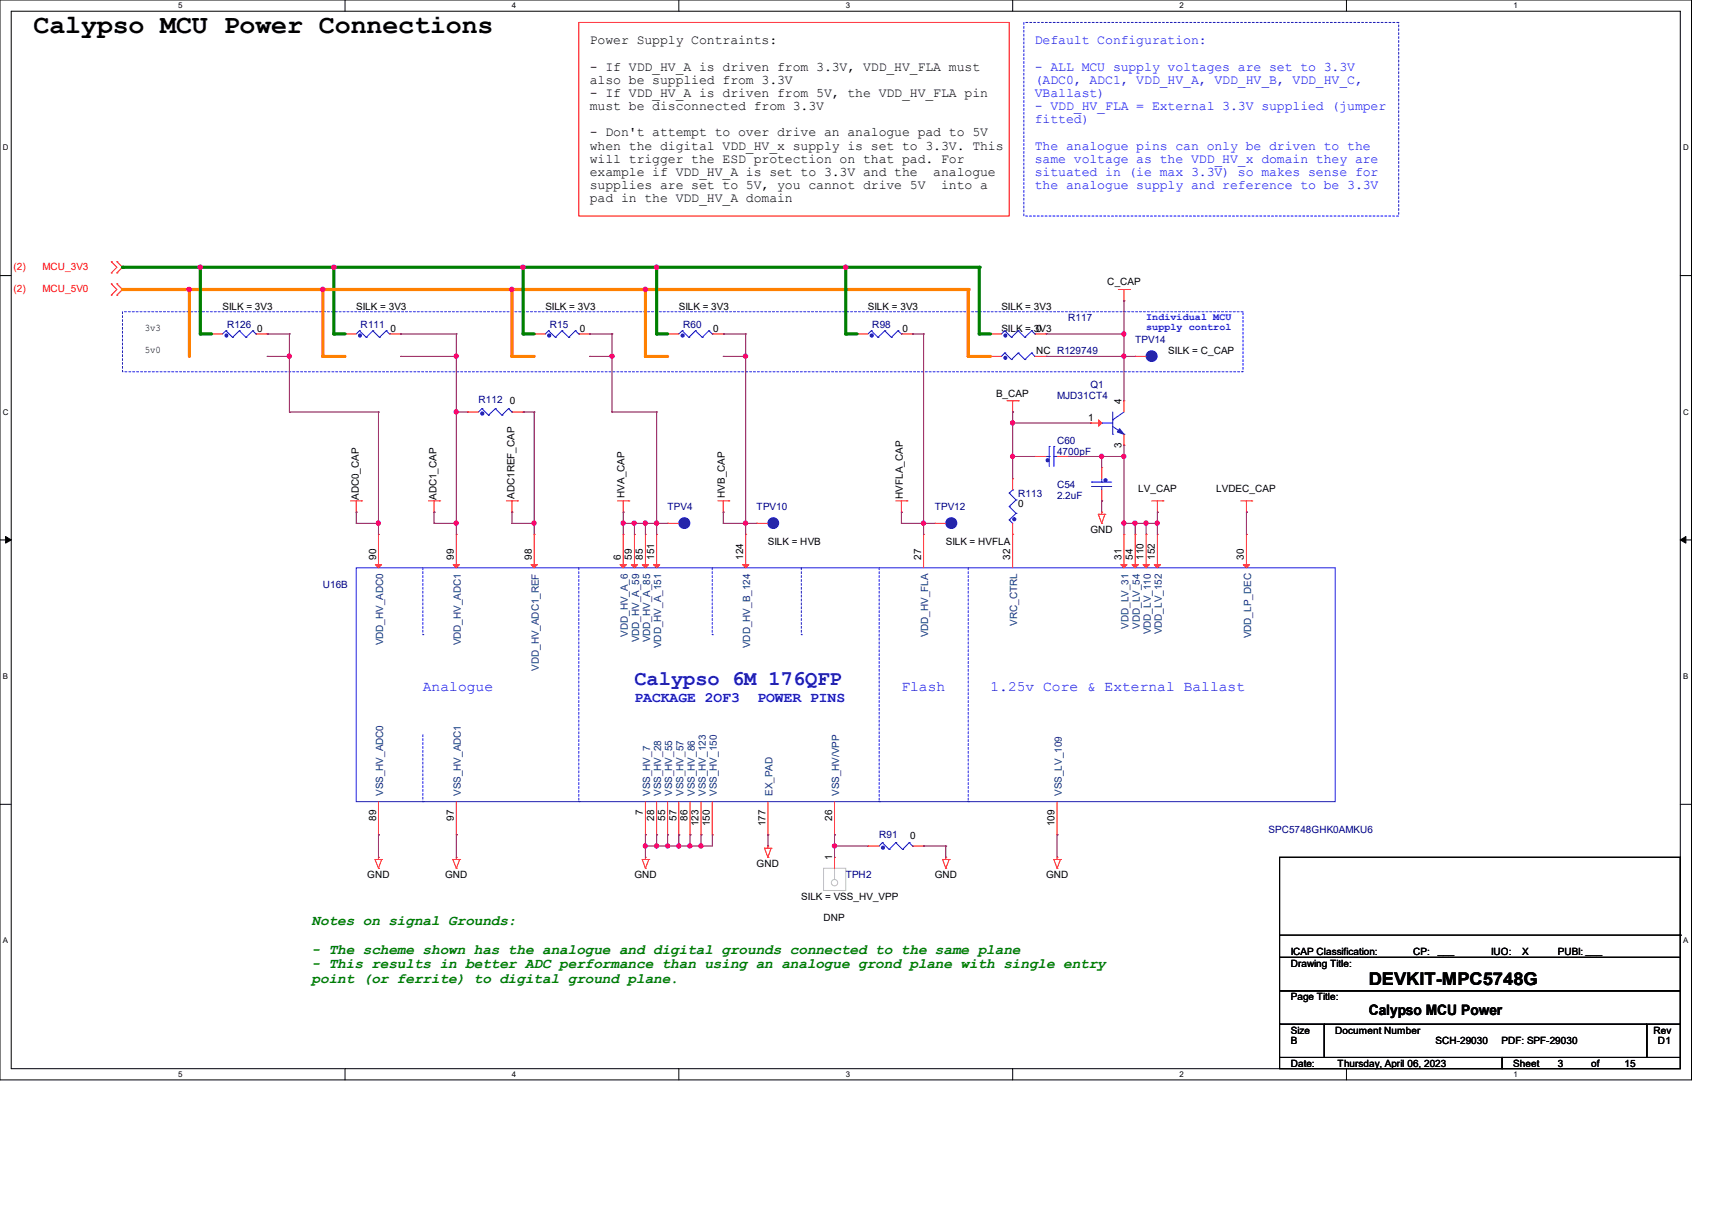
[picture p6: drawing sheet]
<svg xmlns="http://www.w3.org/2000/svg" width="297mm" height="210mm" viewBox="0 0 297 210" stroke-linecap="round" stroke-linejoin="round" font-family="sans-serif">
<path d="M0 0h293.5v187.3h-293.5zM1.9 1.9h289.6v183.4h-289.6z" fill="none" stroke="#000" stroke-width=".17"/>
<g fill="#fff">
<path d="M30.9 .2h.8v1.5h-.8z"/>
<path d="M30.9 185.5h.8v1.6h-.8z"/>
</g>
<path d="M59.9 0v1.9M59.9 185.3v2" fill="none" stroke="#000" stroke-width=".17"/>
<g fill="#fff">
<path d="M88.8 .2h.8v1.5h-.8z"/>
<path d="M88.8 185.5h.8v1.6h-.8z"/>
</g>
<path d="M117.8 0v1.9M117.8 185.3v2" fill="none" stroke="#000" stroke-width=".17"/>
<g fill="#fff">
<path d="M146.7 .2h.8v1.5h-.8z"/>
<path d="M146.7 185.5h.8v1.6h-.8z"/>
</g>
<path d="M175.7 0v1.9M175.7 185.3v2" fill="none" stroke="#000" stroke-width=".17"/>
<g fill="#fff">
<path d="M204.6 .2h.8v1.5h-.8z"/>
<path d="M204.6 185.5h.8v1.6h-.8z"/>
</g>
<path d="M233.6 0v1.9M233.6 185.3v2" fill="none" stroke="#000" stroke-width=".17"/>
<g fill="#fff">
<path d="M262.6 .2h.7v1.5h-.7z"/>
<path d="M262.6 185.5h.7v1.6h-.7z"/>
<path d="M.5 24.8h1v1.6h-1z"/>
<path d="M292 24.8h1v1.6h-1z"/>
<path d="M.5 70.7h1v1.5h-1z"/>
<path d="M292 70.7h1v1.5h-1z"/>
</g>
<path d="M0 47.8h1.9M291.5 47.8h2" fill="none" stroke="#000" stroke-width=".17"/>
<g fill="#fff">
<path d="M.5 116.5h.9v1.6h-.9z"/>
<path d="M292 116.5h.9v1.6h-.9z"/>
</g>
<path d="M0 93.6h1.9M291.5 93.6h2" fill="none" stroke="#000" stroke-width=".17"/>
<path d="M1 93l.9 .6-.9 .6zM291.5 93.6l1-.6v1.2z" fill="#000" stroke="#000" stroke-width=".17"/>
<g fill="#fff">
<path d="M.5 162.4h.9v1.5h-.9z"/>
<path d="M292 162.4h.9v1.5h-.9z"/>
</g>
<path d="M0 139.5h1.9M291.5 139.5h2M222 148.7h69.5v17.3h-69.5zM222 166h69.5v5.8h-69.5zM222 171.8h69.5v5.8h-69.5zM222 177.6h7.7v5.8h-7.7zM222 162.2h69.5M229.7 177.6h56v5.8h-56zM285.7 177.6h5.8v5.8h-5.8zM291.5 162.2h.1M222 183.4h38.6v1.9h-38.6zM260.6 183.4h30.9v1.9h-30.9z" fill="none" stroke="#000" stroke-width=".17"/>
<g fill="none" stroke="#00f" stroke-width=".17" stroke-dasharray=".3">
<path d="M177.6 3.9h65.1v33.6h-65.1zM21.3 54.1h194.3v10.4h-194.3zM73.4 98.5v11.6M100.4 98.5v40.5M123.6 98.5v11.6M139 98.5v11.6M152.5 98.5v40.5M168 98.5v40.5M73.4 110.1h.1M123.6 110.1h.1M139 110.1h.1M73.4 127.4v11.6"/>
<path d="M73.4 139h.1M100.4 139h.1M152.5 139h.1M168 139h.1"/>
</g>
<g fill="none" stroke="#f00" stroke-width=".17">
<path d="M100.4 3.9h74.7v33.6h-74.7zM19.3 45.4h.1M19.3 47.3h.1M19.3 49.2h.1M19.3 51.2h.1M19.3 45.4l1 1-1 .9M19.3 49.2l1 1-1 1M20.3 47.3h.1M20.3 45.4h.1M20.3 51.2h.1M20.3 49.2h.1M20.3 45.4l1 1-1 .9"/>
<path d="M20.3 49.2l1 1-1 1M36.7 57.9h.1M36.7 57.9h1.9M44.4 57.9h2M46.4 57.9h.1M59.9 57.9h.1M59.9 57.9h1.9M67.6 57.9h1.9M69.5 57.9h.1M92.7 57.9h.1M92.7 57.9h1.9M100.4 57.9h1.9"/>
<path d="M102.3 57.9h.1M115.8 57.9h.1M115.8 57.9h2M123.6 57.9h1.9M125.5 57.9h.1M148.7 57.9h.1M148.7 57.9h1.9M156.4 57.9h1.9M158.3 57.9h.1M171.8 57.9h.1M171.8 57.9h1.9M179.5 57.9h2"/>
<path d="M181.5 57.9h.1M194 50.2h2M195 52.2h.1M195 50.2v2M196 50.2h.1M81.1 71.5h.1M81.1 71.5h1.9M88.8 71.5h2M90.8 71.5h.1M171.8 61.8h.1M171.8 61.8h1.9M174.7 69.5h2"/>
<path d="M175.7 71.5h.1M175.7 69.5v2M176.7 69.5h.1M179.5 79.2h.1M179.5 79.2h2M179.5 61.8h2M181.5 61.8h.1M183.4 79.2h1.9M185.3 79.2h.1M189.2 73.4h.1M189.2 73.4h1.9M195 77.2h.1"/>
<path d="M195 69.5h.1M195 69.5v2M195 75.3v1.9M196.9 61.8h.1M196.9 61.8h1.9M60.8 86.9h1.9M61.8 88.8h.1M61.8 86.9v1.9M62.7 86.9h.1M65.7 92.7h.1M65.7 92.7v5.8M74.3 86.9h2"/>
<path d="M75.3 88.8h.1M75.3 86.9v1.9M76.3 86.9h.1M79.2 92.7h.1M79.2 92.7v5.8M87.8 86.9h2M88.8 88.8h.1M88.8 86.9v1.9M89.8 86.9h.1M92.7 92.7h.1M92.7 92.7v5.8M107.1 86.9h2"/>
<path d="M108.1 88.8h.1M108.1 92.7h.1M108.1 86.9v1.9M108.1 92.7v5.8M109.1 86.9h.1M110.1 92.7h.1M110.1 92.7v5.8M112 92.7h.1M112 92.7v5.8M113.9 92.7h.1M113.9 92.7v5.8M115.8 90.8h.1"/>
<path d="M115.8 90.8h2M124.5 86.9h1.9M125.5 88.8h.1M125.5 86.9v1.9M126.4 86.9h.1M129.4 92.7h.1M129.4 92.7v5.8M131.3 90.8h.1M131.3 90.8h1.9M155.4 86.9h2M156.4 88.8h.1M156.4 86.9v1.9"/>
<path d="M157.4 86.9h.1M160.2 92.7h.1M160.2 92.7v5.8M162.2 90.8h.1M162.2 90.8h1.9M175.7 92.7h.1M175.7 83h.1M175.7 83v2M175.7 90.8v7.7M190.5 89.2h.1M190.5 89.2h1.2M190.5 89.2l.6 1.6"/>
<path d="M191.1 88.8h.1M191.1 90.8h.1M191.1 81.1h.1M191.1 86.9h.1M191.1 81.1v1.9M191.1 85v1.9M191.1 88.8v.4M191.7 89.2h.1M191.7 89.2l-.6 1.6M195 92.7h.1M195 92.7v5.8M196.9 92.7h.1"/>
<path d="M196.9 92.7v5.8M198.8 92.7h.1M198.8 92.7v5.8M199.8 86.9h2M200.8 88.8h.1M200.8 92.7h.1M200.8 86.9v1.9M200.8 92.7v5.8M201.8 86.9h.1M215.3 86.9h1.9M216.2 88.8h.1M216.2 92.7h.1"/>
<path d="M216.2 86.9v1.9M216.2 92.7v5.8M217.2 86.9h.1M65.7 139v5.8M79.2 139v5.8M112 139v5.8M113.9 139v5.8M115.8 139v5.8M117.8 139v5.8M119.7 139v5.8M121.6 139v5.8M123.6 139v5.8"/>
<path d="M133.2 139v5.8M144.8 139v5.8M183.4 139v5.8M65.1 149.1h.1M65.1 149.1h1.1M65.1 149.1l.6 1.5M65.7 148.7h.1M65.7 150.6h.1M65.7 144.8h.1M65.7 148.7v.4M66.2 149.1h.1M66.2 149.1l-.5 1.5"/>
<path d="M78.6 149.1h.1M78.6 149.1h1.2M78.6 149.1l.6 1.5M79.2 148.7h.1M79.2 150.6h.1M79.2 144.8h.1M79.2 148.7v.4M79.8 149.1h.1M79.8 149.1l-.6 1.5M111.4 149.1h.1M111.4 149.1h1.2M111.4 149.1l.6 1.5"/>
<path d="M112 148.7h.1M112 150.6h.1M112 144.8h.1M112 148.7v.4M112.6 149.1h.1M112.6 149.1l-.6 1.5M113.9 144.8h.1M115.8 144.8h.1M117.8 144.8h.1M119.7 144.8h.1M121.6 144.8h.1M123.6 144.8h.1"/>
<path d="M132.6 147.1h.1M132.6 147.1h1.2M132.6 147.1l.6 1.6M133.2 146.7h.1M133.2 148.7h.1M133.2 144.8h.1M133.2 146.7v.4M133.8 147.1h.1M133.8 147.1l-.6 1.6M144.8 148.7h.1M144.8 144.8h.1M144.8 148.7v1.9"/>
<path d="M150.6 146.7h.1M150.6 146.7h1.9M158.3 146.7h1.9M160.2 146.7h.1M163.5 149.1h.1M163.5 149.1h1.2M163.5 149.1l.6 1.5M164.1 148.7h.1M164.1 150.6h.1M164.1 148.7v.4M164.7 149.1h.1M164.7 149.1l-.6 1.5"/>
<path d="M182.8 149.1h.1M182.8 149.1h1.2M182.8 149.1l.6 1.5M183.4 148.7h.1M183.4 150.6h.1M183.4 144.8h.1M183.4 148.7v.4M184 149.1h.1M184 149.1l-.6 1.5"/>
</g>
<g fill="none" stroke="#00f" stroke-width=".17">
<path d="M39.2 57.4h.1M39.2 57.4l-.6 .5M39.2 57.4l1.1 1.1M40.3 58.5h.1M41.5 57.4h.1M41.5 57.4l-1.2 1.1M41.5 57.4l1.2 1.1M42.7 58.5h.1M43.9 57.4h.1M43.9 57.4l-1.2 1.1M43.9 57.4l.5 .5M44.4 57.9h.1"/>
<path d="M62.4 57.4h.1M62.4 57.4l-.6 .5M62.4 57.4l1.1 1.1M63.5 58.5h.1M64.7 57.4h.1M64.7 57.4l-1.2 1.1M64.7 57.4l1.1 1.1M65.8 58.5h.1M67 57.4h.1M67 57.4l-1.2 1.1M67 57.4l.6 .5M67.6 57.9h.1"/>
<path d="M95.2 57.4h.1M95.2 57.4l-.6 .5M95.2 57.4l1.2 1.1M96.4 58.5h.1M97.5 57.4h.1M97.5 57.4l-1.1 1.1M97.5 57.4l1.2 1.1M98.7 58.5h.1M99.8 57.4h.1M99.8 57.4l-1.1 1.1M99.8 57.4l.6 .5M100.4 57.9h.1"/>
<path d="M118.4 57.4h.1M118.4 57.4l-.6 .5M118.4 57.4l1.1 1.1M119.5 58.5h.1M120.6 57.4h.1M120.6 57.4l-1.1 1.1M120.6 57.4l1.2 1.1M121.8 58.5h.1M123 57.4h.1M123 57.4l-1.2 1.1M123 57.4l.6 .5M123.6 57.9h.1"/>
<path d="M151.2 57.4h.1M151.2 57.4l-.6 .5M151.2 57.4l1.1 1.1M152.3 58.5h.1M153.5 57.4h.1M153.5 57.4l-1.2 1.1M153.5 57.4l1.1 1.1M154.6 58.5h.1M155.8 57.4h.1M155.8 57.4l-1.2 1.1M155.8 57.4l.6 .5M156.4 57.9h.1"/>
<path d="M174.3 57.4h.1M174.3 57.4l-.6 .5M174.3 57.4l1.2 1.1M175.5 58.5h.1M176.7 57.4h.1M176.7 57.4l-1.2 1.1M176.7 57.4l1.1 1.1M177.8 58.5h.1M179 57.4h.1M179 57.4l-1.2 1.1M179 57.4l.5 .5M179.5 57.9h.1"/>
<path d="M83.6 70.9h.1M83.6 70.9l-.6 .6M83.6 70.9l1.2 1.1M84.8 72h.1M85.9 70.9h.1M85.9 70.9l-1.1 1.1M85.9 70.9l1.2 1.1M87.1 72h.1M88.2 70.9h.1M88.2 70.9l-1.1 1.1M88.2 70.9l.6 .6M88.8 71.5h.1"/>
<path d="M174.3 61.2h.1M174.3 61.2l-.6 .6M174.3 61.2l1.2 1.2M175.5 62.4h.1M176.7 61.2h.1M176.7 61.2l-1.2 1.2M176.7 61.2l1.1 1.2M177.8 62.4h.1M179 61.2h.1M179 61.2l-1.2 1.2M179 61.2l.5 .6M179.5 61.8h.1"/>
<path d="M181.5 79.2h.5M182 77.4h.1M182 79.2h.1M182 77.4v3.5M182.8 77.4h.1M182.8 79.2h.1M182.8 77.4v3.5M182.8 79.2h.6M191.1 73.4h.1M191.1 73.4h1.9M193 72.8h.1M193 75.3h.1"/>
<path d="M193 74l2 1.3M193 71.5v3.8M195 75.3h.1M195 71.5l-2 1.3M61.8 98.5h169.8v40.5h-169.8zM175.1 90.2h.1M175.1 87.8h.1M175.1 85.5h.1M175.1 90.2l.6 .6M175.1 87.8l1.2 1.2M175.1 85.5l1.2 1.2M175.7 85h.1"/>
<path d="M175.7 85l-.6 .5M176.3 89h.1M176.3 86.7h.1M176.3 89l-1.2 1.2M176.3 86.7l-1.2 1.1M189.4 84.4h.1M189.4 83.6h.1M189.4 84.4h3.5M189.4 83.6h3.5M191.1 84.4h.1M191.1 83.6h.1M191.1 83v.6"/>
<path d="M191.1 84.4v.6M153.1 146.1h.1M153.1 146.1l-.6 .6M153.1 146.1l1.2 1.2M154.3 147.3h.1M155.4 146.1h.1M155.4 146.1l-1.1 1.2M155.4 146.1l1.2 1.2M156.6 147.3h.1M157.7 146.1h.1M157.7 146.1l-1.1 1.2M157.7 146.1l.6 .6"/>
<path d="M158.3 146.7h.1"/>
</g>
<g fill="#00f" stroke="#00f" stroke-width=".17">
<path d="M194.2 74.3l.8 1-1.2-.4z"/>
<circle cx="181.7" cy="79.8" r=".27"/>
<circle cx="174.4" cy="62.1" r=".27"/>
<circle cx="176" cy="90" r=".28"/>
<circle cx="62.4" cy="58.2" r=".27"/>
<circle cx="174.4" cy="58.2" r=".27"/>
<circle cx="191.8" cy="83.3" r=".28"/>
<circle cx="118.7" cy="90.7" r=".94"/>
<circle cx="95.3" cy="58.2" r=".28"/>
<circle cx="153.2" cy="147" r=".28"/>
<circle cx="39.3" cy="58.2" r=".27"/>
<circle cx="165" cy="90.7" r=".94"/>
<circle cx="118.4" cy="58.2" r=".28"/>
<circle cx="134.2" cy="90.7" r=".93"/>
<circle cx="151.2" cy="58.2" r=".28"/>
<circle cx="83.7" cy="71.7" r=".28"/>
<circle cx="199.8" cy="61.8" r=".94"/>
</g>
<g fill="#f00" stroke="#f00" stroke-width=".17">
<path d="M190.6 72.8l.5 .6-.5 .5z"/>
<path d="M194.4 97.9h1.1l-.5 .6z"/>
<path d="M196.4 97.9h1.1l-.6 .6z"/>
<path d="M198.3 97.9h1.1l-.6 .6z"/>
<path d="M200.2 97.9h1.1l-.5 .6z"/>
<path d="M107.6 97.9h1.1l-.6 .6z"/>
<path d="M109.5 97.9h1.1l-.5 .6z"/>
<path d="M111.4 97.9h1.1l-.5 .6z"/>
<path d="M113.4 97.9h1.1l-.6 .6z"/>
<path d="M128.8 97.9h1.1l-.5 .6z"/>
<path d="M65.1 97.9h1.1l-.5 .6z"/>
<path d="M78.6 97.9h1.1l-.5 .6z"/>
<path d="M92.1 97.9h1.1l-.5 .6z"/>
<path d="M215.7 97.9h1.1l-.6 .6z"/>
</g>
<g fill="none" stroke="#c0c0c0" stroke-width=".17">
<path d="M142.9 150.6h3.8v3.8h-3.8zM144.8 152.5h.1M144.8 150.6v1.9"/>
<circle cx="144.8" cy="153.1" r=".55"/>
</g>
<path d="M129.4 61.8h.1M129.4 61.8v29h-3.9M108.1 88.8h.1M108.1 88.8v2M125.5 90.8h.1M160.2 90.8h.1M160.2 90.8v1.9" fill="none" stroke="#800040" stroke-width=".17"/>
<g fill="#f0f" stroke="#f0f" stroke-width=".17">
<circle cx="129.3" cy="90.7" r=".37"/>
<circle cx="129.3" cy="61.8" r=".37"/>
<circle cx="108.1" cy="90.7" r=".37"/>
</g>
<path d="M21.3 50.2h11.6" fill="none" stroke="#ff8000" stroke-width=".55"/>
<circle cx="21.3" cy="50.2" r=".28" fill="#ff8000"/>
<path d="M160.2 57.9h.1M160.2 57.9v32.9M61.8 88.8h.1M61.8 90.8h.1M61.8 88.8v2M61.8 90.8h3.9M129.4 90.8h.1M129.4 90.8v1.9M156.4 88.8h.1M156.4 88.8v2" fill="none" stroke="#800040" stroke-width=".17"/>
<circle cx="160.2" cy="90.7" r=".37" fill="#f0f" stroke="#f0f" stroke-width=".17"/>
<path d="M168 50.2v11.6" fill="none" stroke="#ff8000" stroke-width=".55"/>
<circle cx="168" cy="50.2" r=".28" fill="#ff8000"/>
<path d="M112 50.2h56" fill="none" stroke="#ff8000" stroke-width=".55"/>
<circle cx="112" cy="50.2" r=".28" fill="#ff8000"/>
<circle cx="111.9" cy="50.2" r=".37" fill="#f0f" stroke="#f0f" stroke-width=".17"/>
<path d="M21.3 46.4h13.5" fill="none" stroke="#008000" stroke-width=".55"/>
<circle cx="21.3" cy="46.4" r=".28" fill="#008000"/>
<path d="M113.9 46.4h32.8" fill="none" stroke="#008000" stroke-width=".55"/>
<circle cx="113.9" cy="46.4" r=".28" fill="#008000"/>
<g fill="none" stroke="#800040" stroke-width=".17">
<path d="M79.2 71.5h.1M79.2 61.8h.1M79.2 61.8v30.9M79.2 71.5h1.9M90.8 71.5h.1M90.8 71.5h1.9M92.7 71.5h.1M92.7 71.5v21.2M195 61.8h.1M195 77.2h.1M195 61.8v7.7M195 77.2v2"/>
<path d="M65.7 90.8h.1M65.7 90.8v1.9M75.3 88.8h.1M75.3 90.8h.1M75.3 90.8h3.9M75.3 88.8v2M79.2 90.8h.1M88.8 88.8h.1M88.8 90.8h.1M88.8 90.8h3.9M88.8 88.8v2M92.7 90.8h.1"/>
<path d="M108.1 90.8h.1M108.1 90.8h5.8M108.1 90.8v1.9M110.1 90.8h.1M110.1 90.8v1.9M112 90.8h.1M112 90.8v1.9M113.9 90.8h.1M113.9 90.8v1.9M195 90.8h.1M195 90.8v1.9M196.9 90.8h.1"/>
<path d="M196.9 90.8h3.9M196.9 90.8v1.9M198.8 90.8h.1M198.8 90.8v1.9M200.8 90.8h.1M200.8 88.8h.1M200.8 88.8v3.9M216.2 88.8h.1M216.2 88.8v3.9M65.7 144.8h.1M65.7 144.8v3.9M79.2 144.8h.1"/>
<path d="M79.2 144.8v3.9M112 144.8h.1M112 146.7h.1M112 144.8v3.9M113.9 144.8h.1M113.9 146.7h.1M113.9 144.8v1.9M115.8 144.8h.1M115.8 146.7h.1M115.8 144.8v1.9M117.8 144.8h.1M117.8 146.7h.1"/>
<path d="M117.8 144.8v1.9M119.7 144.8h.1M119.7 146.7h.1M119.7 144.8v1.9M121.6 144.8h.1M121.6 146.7h.1M121.6 144.8v1.9M123.6 144.8h.1M123.6 144.8v1.9h-11.6M144.8 146.7h.1M144.8 144.8h.1M144.8 146.7h5.8"/>
<path d="M144.8 144.8v3.9M160.2 146.7h.1M160.2 146.7h3.9M164.1 146.7h.1M164.1 146.7v2M183.4 144.8h.1M183.4 144.8v3.9"/>
</g>
<g fill="#f0f" stroke="#f0f" stroke-width=".17">
<circle cx="111.9" cy="90.7" r=".37"/>
<circle cx="110" cy="90.7" r=".37"/>
<circle cx="195" cy="79.1" r=".37"/>
<circle cx="79.1" cy="90.7" r=".37"/>
<circle cx="79.1" cy="71.4" r=".37"/>
<circle cx="200.8" cy="90.7" r=".37"/>
<circle cx="198.8" cy="90.7" r=".37"/>
<circle cx="196.9" cy="90.7" r=".37"/>
<circle cx="195" cy="90.7" r=".37"/>
<circle cx="115.8" cy="146.7" r=".37"/>
<circle cx="113.9" cy="146.7" r=".37"/>
<circle cx="119.7" cy="146.7" r=".37"/>
<circle cx="117.7" cy="146.7" r=".37"/>
<circle cx="121.6" cy="146.7" r=".37"/>
<circle cx="111.9" cy="146.7" r=".37"/>
<circle cx="144.8" cy="146.7" r=".37"/>
<circle cx="92.6" cy="90.7" r=".37"/>
</g>
<path d="M34.8 46.4h23.1" fill="none" stroke="#008000" stroke-width=".55"/>
<circle cx="34.8" cy="46.4" r=".28" fill="#008000"/>
<path d="M88.8 50.2h23.2" fill="none" stroke="#ff8000" stroke-width=".55"/>
<circle cx="88.8" cy="50.2" r=".28" fill="#ff8000"/>
<path d="M32.9 50.2h23.1" fill="none" stroke="#ff8000" stroke-width=".55"/>
<circle cx="32.9" cy="50.2" r=".28" fill="#ff8000"/>
<g fill="#f0f" stroke="#f0f" stroke-width=".17">
<circle cx="32.8" cy="50.2" r=".37"/>
<circle cx="175.7" cy="79.1" r=".37"/>
</g>
<path d="M46.4 57.9h.1M46.4 57.9h3.8M46.4 61.8h.1M46.4 61.8h3.8M175.7 73.4h.1M175.7 73.4v5.8" fill="none" stroke="#800040" stroke-width=".17"/>
<path d="M32.9 50.2v11.6" fill="none" stroke="#ff8000" stroke-width=".55"/>
<circle cx="32.9" cy="50.2" r=".28" fill="#ff8000"/>
<path d="M34.8 57.9h1.9" fill="none" stroke="#008000" stroke-width=".55"/>
<circle cx="34.8" cy="57.9" r=".28" fill="#008000"/>
<path d="M34.8 46.4v11.5" fill="none" stroke="#008000" stroke-width=".55"/>
<circle cx="34.8" cy="46.4" r=".28" fill="#008000"/>
<circle cx="34.7" cy="46.3" r=".37" fill="#f0f" stroke="#f0f" stroke-width=".17"/>
<path d="M57.9 57.9h2" fill="none" stroke="#008000" stroke-width=".55"/>
<circle cx="57.9" cy="57.9" r=".28" fill="#008000"/>
<path d="M57.9 46.4v11.5" fill="none" stroke="#008000" stroke-width=".55"/>
<circle cx="57.9" cy="46.4" r=".28" fill="#008000"/>
<path d="M57.9 46.4h32.9" fill="none" stroke="#008000" stroke-width=".55"/>
<circle cx="57.9" cy="46.4" r=".28" fill="#008000"/>
<circle cx="57.9" cy="46.3" r=".37" fill="#f0f" stroke="#f0f" stroke-width=".17"/>
<path d="M56 61.8h3.9" fill="none" stroke="#ff8000" stroke-width=".55"/>
<circle cx="56" cy="61.8" r=".28" fill="#ff8000"/>
<path d="M56 50.2v11.6" fill="none" stroke="#ff8000" stroke-width=".55"/>
<circle cx="56" cy="50.2" r=".28" fill="#ff8000"/>
<path d="M56 50.2h32.8" fill="none" stroke="#ff8000" stroke-width=".55"/>
<circle cx="56" cy="50.2" r=".28" fill="#ff8000"/>
<g fill="#f0f" stroke="#f0f" stroke-width=".17">
<circle cx="88.8" cy="50.2" r=".37"/>
<circle cx="56" cy="50.2" r=".37"/>
<circle cx="79.1" cy="61.8" r=".37"/>
<circle cx="106.2" cy="61.8" r=".37"/>
</g>
<path d="M69.5 57.9h.1M69.5 57.9h9.7M79.2 57.9h.1M79.2 57.9v3.9h-9.7M102.3 57.9h.1M102.3 57.9h3.9M69.5 61.8h.1M102.3 61.8h.1M102.3 61.8h3.9" fill="none" stroke="#800040" stroke-width=".17"/>
<path d="M88.8 61.8h3.9" fill="none" stroke="#ff8000" stroke-width=".55"/>
<circle cx="88.8" cy="61.8" r=".28" fill="#ff8000"/>
<path d="M88.8 50.2v11.6" fill="none" stroke="#ff8000" stroke-width=".55"/>
<circle cx="88.8" cy="50.2" r=".28" fill="#ff8000"/>
<path d="M90.8 57.9h1.9" fill="none" stroke="#008000" stroke-width=".55"/>
<circle cx="90.8" cy="57.9" r=".28" fill="#008000"/>
<path d="M90.8 46.4v11.5" fill="none" stroke="#008000" stroke-width=".55"/>
<circle cx="90.8" cy="46.4" r=".28" fill="#008000"/>
<circle cx="90.7" cy="46.3" r=".37" fill="#f0f" stroke="#f0f" stroke-width=".17"/>
<path d="M90.8 46.4h23.1" fill="none" stroke="#008000" stroke-width=".55"/>
<circle cx="90.8" cy="46.4" r=".28" fill="#008000"/>
<path d="M113.9 57.9h1.9" fill="none" stroke="#008000" stroke-width=".55"/>
<circle cx="113.9" cy="57.9" r=".28" fill="#008000"/>
<path d="M113.9 46.4v11.5" fill="none" stroke="#008000" stroke-width=".55"/>
<circle cx="113.9" cy="46.4" r=".28" fill="#008000"/>
<circle cx="113.9" cy="46.3" r=".37" fill="#f0f" stroke="#f0f" stroke-width=".17"/>
<path d="M112 61.8h3.8" fill="none" stroke="#ff8000" stroke-width=".55"/>
<circle cx="112" cy="61.8" r=".28" fill="#ff8000"/>
<path d="M112 50.2v11.6" fill="none" stroke="#ff8000" stroke-width=".55"/>
<circle cx="112" cy="50.2" r=".28" fill="#ff8000"/>
<path d="M125.5 57.9h.1M125.5 57.9h3.9M129.4 57.9h.1M129.4 57.9v3.9h-3.9M125.5 61.8h.1" fill="none" stroke="#800040" stroke-width=".17"/>
<path d="M146.7 46.4v11.5" fill="none" stroke="#008000" stroke-width=".55"/>
<circle cx="146.7" cy="46.4" r=".28" fill="#008000"/>
<path d="M146.7 46.4h23.2" fill="none" stroke="#008000" stroke-width=".55"/>
<circle cx="146.7" cy="46.4" r=".28" fill="#008000"/>
<circle cx="146.7" cy="46.3" r=".37" fill="#f0f" stroke="#f0f" stroke-width=".17"/>
<path d="M168 61.8h3.8" fill="none" stroke="#ff8000" stroke-width=".55"/>
<circle cx="168" cy="61.8" r=".28" fill="#ff8000"/>
<path d="M181.5 57.9h.1M181.5 57.9h13.5M195 57.9h.1M195 57.9v3.9h-13.5M181.5 61.8h.1" fill="none" stroke="#800040" stroke-width=".17"/>
<g fill="#f0f" stroke="#f0f" stroke-width=".17">
<circle cx="195" cy="57.9" r=".37"/>
<circle cx="195" cy="61.8" r=".37"/>
</g>
<path d="M169.9 46.4v11.5" fill="none" stroke="#008000" stroke-width=".55"/>
<circle cx="169.9" cy="46.4" r=".28" fill="#008000"/>
<path d="M169.9 57.9h1.9" fill="none" stroke="#008000" stroke-width=".55"/>
<circle cx="169.9" cy="57.9" r=".28" fill="#008000"/>
<path d="M158.3 57.9h.1M158.3 57.9h1.9M175.7 71.5h.1M175.7 71.5v1.9M156.4 90.8h.1M156.4 90.8h3.8" fill="none" stroke="#800040" stroke-width=".17"/>
<path d="M146.7 57.9h2" fill="none" stroke="#008000" stroke-width=".55"/>
<circle cx="146.7" cy="57.9" r=".28" fill="#008000"/>
<g fill="none" stroke="#800040" stroke-width=".17">
<path d="M50.2 57.9h.1M50.2 57.9v13.6M106.2 57.9h.1M106.2 57.9v13.6M195 52.2h.1M195 52.2v5.7M50.2 61.8h.1M50.2 71.5h.1M50.2 71.5h15.5M65.7 71.5h.1M65.7 71.5v19.3M106.2 61.8h.1"/>
<path d="M106.2 71.5h.1M106.2 71.5h7.7M113.9 71.5h.1M113.9 71.5v19.3M175.7 79.2h.1M175.7 73.4h.1M175.7 79.2h3.8M175.7 73.4h13.5M175.7 79.2v3.8M185.3 79.2h.1M185.3 79.2h9.7M191.1 79.2h.1"/>
<path d="M191.1 79.2v1.9M195 79.2h.1M195 61.8h.1M195 79.2v11.6M195 61.8h1.9M113.9 90.8h.1M113.9 90.8h1.9M125.5 88.8h.1M125.5 88.8v2M129.4 90.8h.1M129.4 90.8h1.9M160.2 90.8h.1"/>
<path d="M160.2 90.8h2M191.1 86.9h.1M191.1 86.9v1.9M195 90.8h.1M195 90.8h1.9M133.2 144.8h.1M133.2 144.8v1.9"/>
</g>
<g fill="#f0f" stroke="#f0f" stroke-width=".17">
<circle cx="50.2" cy="61.8" r=".37"/>
<circle cx="65.6" cy="90.7" r=".37"/>
<circle cx="191.1" cy="79.1" r=".37"/>
<circle cx="175.7" cy="73.3" r=".37"/>
<circle cx="113.9" cy="90.7" r=".37"/>
<circle cx="129.3" cy="90.7" r=".37"/>
<circle cx="129.3" cy="61.8" r=".37"/>
<circle cx="108.1" cy="90.7" r=".37"/>
<circle cx="160.2" cy="90.7" r=".37"/>
<circle cx="111.9" cy="50.2" r=".37"/>
<circle cx="111.9" cy="90.7" r=".37"/>
<circle cx="110" cy="90.7" r=".37"/>
<circle cx="195" cy="79.1" r=".37"/>
<circle cx="79.1" cy="90.7" r=".37"/>
<circle cx="79.1" cy="71.4" r=".37"/>
<circle cx="200.8" cy="90.7" r=".37"/>
<circle cx="198.8" cy="90.7" r=".37"/>
<circle cx="196.9" cy="90.7" r=".37"/>
<circle cx="195" cy="90.7" r=".37"/>
<circle cx="115.8" cy="146.7" r=".37"/>
<circle cx="113.9" cy="146.7" r=".37"/>
<circle cx="119.7" cy="146.7" r=".37"/>
<circle cx="117.7" cy="146.7" r=".37"/>
<circle cx="121.6" cy="146.7" r=".37"/>
<circle cx="111.9" cy="146.7" r=".37"/>
<circle cx="144.8" cy="146.7" r=".37"/>
<circle cx="92.6" cy="90.7" r=".37"/>
<circle cx="32.8" cy="50.2" r=".37"/>
<circle cx="175.7" cy="79.1" r=".37"/>
<circle cx="34.7" cy="46.3" r=".37"/>
<circle cx="57.9" cy="46.3" r=".37"/>
<circle cx="88.8" cy="50.2" r=".37"/>
<circle cx="56" cy="50.2" r=".37"/>
<circle cx="79.1" cy="61.8" r=".37"/>
<circle cx="106.2" cy="61.8" r=".37"/>
<circle cx="90.7" cy="46.3" r=".37"/>
<circle cx="113.9" cy="46.3" r=".37"/>
<circle cx="146.7" cy="46.3" r=".37"/>
<circle cx="195" cy="57.9" r=".37"/>
<circle cx="195" cy="61.8" r=".37"/>
</g>
<text font-size="4.6" x="5.8" y="5.8">Calypso MCU Power Connections</text>
<text font-size="3.6" fill="#00f" x="110.1" y="118.8">Calypso 6M 176QFP</text>
<text font-size="3" x="237.4" y="170.8">DEVKIT-MPC5748G</text>
<g font-size="2.5" fill="#00f">
<text x="73.4" y="119.8">Analogue</text>
<text x="156.4" y="119.8">Flash</text>
<text x="171.8" y="119.8">1.25v Core &amp; External Ballast</text>
<text x="110.1" y="121.8">PACKAGE 2OF3</text>
<text x="131.4" y="121.8">POWER PINS</text>
</g>
<g font-size="2.5" fill="#008000">
<text x="54.1" y="160.4">Notes on signal Grounds:</text>
<text x="54.1" y="165.4">- The scheme shown has the analogue and digital grounds connected to the same plane</text>
<text x="54.1" y="167.9">- This results in better ADC performance than using an analogue grond plane with single entry</text>
<text x="54.1" y="170.4">point (or ferrite) to digital ground plane.</text>
</g>
<text font-size="2.5" x="237.4" y="176.1">Calypso MCU Power</text>
<g font-size="2.3">
<text x="102.3" y="7.7">Power Supply Contraints:</text>
<text x="102.3" y="12.2">- If VDD_HV_A is driven from 3.3V, VDD_HV_FLA must</text>
<text x="102.3" y="14.5">also be supplied from 3.3V</text>
<text x="102.3" y="16.8">- If VDD_HV_A is driven from 5V, the VDD_HV_FLA pin</text>
<text x="102.3" y="19.1">must be disconnected from 3.3V</text>
<text x="102.3" y="23.7">- Don't attempt to over drive an analogue pad to 5V</text>
<text x="102.3" y="26">when the digital VDD_HV_x supply is set to 3.3V. This</text>
<text x="102.3" y="28.2">will trigger the ESD protection on that pad. For</text>
<text x="102.3" y="30.5">example if VDD_HV_A is set to 3.3V and the</text>
<text x="102.3" y="32.8">supplies are set to 5V, you cannot drive 5V</text>
<text x="102.3" y="35.1">pad in the VDD_HV_A domain</text>
<text x="161.9" y="30.5">analogue</text>
<text x="163.3" y="32.8">into a</text>
</g>
<g font-size="2.3" fill="#00f">
<text x="179.5" y="7.7">Default Configuration:</text>
<text x="179.5" y="12.2">- ALL MCU supply voltages are set to 3.3V</text>
<text x="179.5" y="14.5">(ADC0, ADC1, VDD_HV_A, VDD_HV_B, VDD_HV_C,</text>
<text x="179.5" y="16.8">VBallast)</text>
<text x="179.5" y="19.1">- VDD_HV_FLA = External 3.3V supplied (jumper</text>
<text x="179.5" y="21.4">fitted)</text>
<text x="179.5" y="26">The analogue pins can only be driven to the</text>
<text x="179.5" y="28.2">same voltage as the VDD_HV_x domain they are</text>
<text x="179.5" y="30.5">situated in (ie max 3.3V) so makes sense for</text>
<text x="179.5" y="32.8">the analogue supply and reference to be 3.3V</text>
</g>
<g font-size="1.7" fill="#f00">
<text x="2.3" y="46.8">(2)</text>
<text x="7.4" y="46.8">MCU_3V3</text>
<text x="2.3" y="50.7">(2)</text>
<text x="7.4" y="50.7">MCU_5V0</text>
</g>
<g font-size="1.7">
<text x="38.6" y="53.8">SILK = 3V3</text>
<text x="61.8" y="53.8">SILK = 3V3</text>
<text x="94.6" y="53.8">SILK = 3V3</text>
<text x="117.8" y="53.8">SILK = 3V3</text>
<text x="150.6" y="53.8">SILK = 3V3</text>
<text x="173.7" y="53.8">SILK = 3V3</text>
<text x="192.1" y="49.5">C_CAP</text>
<text x="25.1" y="57.4">3v3</text>
<text x="44.6" y="57.6">0</text>
<text x="67.8" y="57.6">0</text>
<text x="100.6" y="57.6">0</text>
<text x="123.7" y="57.6">0</text>
<text x="156.6" y="57.6">0</text>
<text x="173.7" y="57.6">SILK = 3V3</text>
<text x="179.7" y="57.6">0</text>
<text x="25.1" y="61.3">5v0</text>
<text x="179.7" y="61.5">NC R129749</text>
<text x="202.7" y="61.5">SILK = C_CAP</text>
<text x="88.4" y="70.1">0</text>
<text x="172.8" y="68.8">B_CAP</text>
<text x="194.6" y="70.1" transform="rotate(-90 194.6 70.1)">4</text>
<text x="188.8" y="72.9">1</text>
<text x="194.6" y="77.6" transform="rotate(-90 194.6 77.6)">3</text>
<text x="62.2" y="86.7" transform="rotate(-90 62.2 86.7)">ADC0_CAP</text>
<text x="75.7" y="86.7" transform="rotate(-90 75.7 86.7)">ADC1_CAP</text>
<text x="89.3" y="86.5" transform="rotate(-90 89.3 86.5)">ADC1REF_CAP</text>
<text x="108.4" y="86.3" transform="rotate(-90 108.4 86.3)">HVA_CAP</text>
<text x="125.7" y="86.3" transform="rotate(-90 125.7 86.3)">HVB_CAP</text>
<text x="156.6" y="86.5" transform="rotate(-90 156.6 86.5)">HVFLA_CAP</text>
<text x="176.7" y="87.9">0</text>
<text x="197.5" y="85.4">LV_CAP</text>
<text x="211" y="85.4">LVDEC_CAP</text>
<text x="133.2" y="94.5">SILK = HVB</text>
<text x="164.1" y="94.5">SILK = HVFLA</text>
<text x="189.2" y="92.4">GND</text>
<text x="65.2" y="97.1" transform="rotate(-90 65.2 97.1)">90</text>
<text x="78.7" y="97.1" transform="rotate(-90 78.7 97.1)">99</text>
<text x="92.2" y="97.1" transform="rotate(-90 92.2 97.1)">98</text>
<text x="107.7" y="97.1" transform="rotate(-90 107.7 97.1)">6</text>
<text x="109.6" y="97.1" transform="rotate(-90 109.6 97.1)">59</text>
<text x="111.5" y="97.1" transform="rotate(-90 111.5 97.1)">85</text>
<text x="113.5" y="97.1" transform="rotate(-90 113.5 97.1)">151</text>
<text x="128.9" y="97.1" transform="rotate(-90 128.9 97.1)">124</text>
<text x="159.8" y="97.1" transform="rotate(-90 159.8 97.1)">27</text>
<text x="175.3" y="97.1" transform="rotate(-90 175.3 97.1)">32</text>
<text x="194.6" y="97.1" transform="rotate(-90 194.6 97.1)">31</text>
<text x="196.5" y="97.1" transform="rotate(-90 196.5 97.1)">54</text>
<text x="198.4" y="97.1" transform="rotate(-90 198.4 97.1)">110</text>
<text x="200.4" y="97.1" transform="rotate(-90 200.4 97.1)">152</text>
<text x="215.8" y="97.1" transform="rotate(-90 215.8 97.1)">30</text>
<text x="65.2" y="142.3" transform="rotate(-90 65.2 142.3)">89</text>
<text x="78.7" y="142.3" transform="rotate(-90 78.7 142.3)">97</text>
<text x="111.5" y="141.3" transform="rotate(-90 111.5 141.3)">7</text>
<text x="113.5" y="142.3" transform="rotate(-90 113.5 142.3)">28</text>
<text x="115.4" y="142.3" transform="rotate(-90 115.4 142.3)">55</text>
<text x="117.3" y="142.3" transform="rotate(-90 117.3 142.3)">57</text>
<text x="119.3" y="142.3" transform="rotate(-90 119.3 142.3)">86</text>
<text x="121.2" y="143.3" transform="rotate(-90 121.2 143.3)">123</text>
<text x="123.1" y="143.3" transform="rotate(-90 123.1 143.3)">150</text>
<text x="132.8" y="143.3" transform="rotate(-90 132.8 143.3)">177</text>
<text x="144.4" y="142.3" transform="rotate(-90 144.4 142.3)">26</text>
<text x="183" y="143.3" transform="rotate(-90 183 143.3)">109</text>
<text x="144.4" y="149.2" transform="rotate(-90 144.4 149.2)">1</text>
<text x="157.9" y="145.5">0</text>
<text x="63.7" y="152.2">GND</text>
<text x="77.2" y="152.2">GND</text>
<text x="110.1" y="152.2">GND</text>
<text x="131.3" y="150.3">GND</text>
<text x="162.2" y="152.2">GND</text>
<text x="181.5" y="152.2">GND</text>
<text x="139" y="156">SILK = VSS_HV_VPP</text>
<text x="142.9" y="159.7">DNP</text>
<text x="223.9" y="167.6">Drawing Title:</text>
<text x="223.9" y="165.7">ICAP Classification:</text>
<text x="245.2" y="165.7">CP:</text>
<text x="249.4" y="165.5">___</text>
<text x="258.7" y="165.7">IUO:</text>
<text x="264.1" y="165.7">X</text>
<text x="270.3" y="165.7">PUBI: ___</text>
<text x="223.9" y="173.4">Page Title:</text>
<text x="223.9" y="179.2">Size</text>
<text x="231.6" y="179.2">Document Number</text>
<text x="286.9" y="179.2">Rev</text>
<text x="223.9" y="185">Date:</text>
<text x="223.9" y="181.1">B</text>
<text x="232.1" y="185">Thursday, April 06, 2023</text>
<text x="249" y="181.1">SCH-29030</text>
<text x="260.5" y="181.1">PDF: SPF-29030</text>
<text x="262.5" y="185">Sheet</text>
<text x="270.2" y="185">3</text>
<text x="276" y="185">of</text>
<text x="281.8" y="185">15</text>
<text x="287.6" y="181.1">D1</text>
</g>
<g font-size="1.7" fill="#000080">
<text x="39.4" y="56.9">R126</text>
<text x="62.6" y="56.9">R111</text>
<text x="95.4" y="56.9">R15</text>
<text x="118.5" y="56.9">R60</text>
<text x="151.3" y="56.9">R98</text>
<text x="185.3" y="55.7">R117</text>
<text x="196.9" y="59.5">TPV14</text>
<text x="83" y="70">R112</text>
<text x="183.4" y="69.2">MJD31CT4</text>
<text x="189.2" y="67.3">Q1</text>
<text x="183.4" y="76.9">C60</text>
<text x="183.4" y="78.8">4700pF</text>
<text x="115.8" y="88.5">TPV4</text>
<text x="131.3" y="88.5">TPV10</text>
<text x="162.2" y="88.5">TPV12</text>
<text x="176.7" y="86.2">R113</text>
<text x="183.4" y="84.6">C54</text>
<text x="183.4" y="86.6">2.2uF</text>
<text x="56" y="102">U16B</text>
<text x="152.5" y="145.2">R91</text>
<text x="220.1" y="144.5">SPC5748GHK0AMKU6</text>
<text x="146.7" y="152.2">TPH2</text>
</g>
<g font-size="1.7" fill="#00f">
<text x="198.8" y="55.5">Individual MCU</text>
<text x="198.8" y="57.3">supply control</text>
</g>
<g font-size="1.7" fill="#004080">
<text x="66.5" y="111.9" transform="rotate(-90 66.5 111.9)">VDD_HV_ADC0</text>
<text x="80" y="111.9" transform="rotate(-90 80 111.9)">VDD_HV_ADC1</text>
<text x="108.9" y="110.4" transform="rotate(-90 108.9 110.4)">VDD_HV_A_6</text>
<text x="110.9" y="111.4" transform="rotate(-90 110.9 111.4)">VDD_HV_A_59</text>
<text x="112.8" y="111.4" transform="rotate(-90 112.8 111.4)">VDD_HV_A_85</text>
<text x="114.7" y="112.4" transform="rotate(-90 114.7 112.4)">VDD_HV_A_151</text>
<text x="130.2" y="112.4" transform="rotate(-90 130.2 112.4)">VDD_HV_B_124</text>
<text x="161" y="110.5" transform="rotate(-90 161 110.5)">VDD_HV_FLA</text>
<text x="176.5" y="108.5" transform="rotate(-90 176.5 108.5)">VRC_CTRL</text>
<text x="195.8" y="109" transform="rotate(-90 195.8 109)">VDD_LV_31</text>
<text x="197.7" y="109" transform="rotate(-90 197.7 109)">VDD_LV_54</text>
<text x="199.6" y="110" transform="rotate(-90 199.6 110)">VDD_LV_110</text>
<text x="201.6" y="110" transform="rotate(-90 201.6 110)">VDD_LV_152</text>
<text x="217" y="110.7" transform="rotate(-90 217 110.7)">VDD_LP_DEC</text>
<text x="93.5" y="116.3" transform="rotate(-90 93.5 116.3)">VDD_HV_ADC1_REF</text>
<text x="66.5" y="138" transform="rotate(-90 66.5 138)">VSS_HV_ADC0</text>
<text x="80" y="138" transform="rotate(-90 80 138)">VSS_HV_ADC1</text>
<text x="112.8" y="138" transform="rotate(-90 112.8 138)">VSS_HV_7</text>
<text x="114.7" y="138" transform="rotate(-90 114.7 138)">VSS_HV_28</text>
<text x="116.6" y="138" transform="rotate(-90 116.6 138)">VSS_HV_55</text>
<text x="118.6" y="138" transform="rotate(-90 118.6 138)">VSS_HV_57</text>
<text x="120.5" y="138" transform="rotate(-90 120.5 138)">VSS_HV_86</text>
<text x="122.4" y="138" transform="rotate(-90 122.4 138)">VSS_HV_123</text>
<text x="124.4" y="138" transform="rotate(-90 124.4 138)">VSS_HV_150</text>
<text x="134" y="138" transform="rotate(-90 134 138)">EX_PAD</text>
<text x="145.6" y="138" transform="rotate(-90 145.6 138)">VSS_HV/VPP</text>
<text x="184.2" y="138" transform="rotate(-90 184.2 138)">VSS_LV_109</text>
</g>
<g font-size="1.4">
<text x="30.9" y="1.4">5</text>
<text x="88.8" y="1.4">4</text>
<text x="146.7" y="1.4">3</text>
<text x="204.6" y="1.4">2</text>
<text x="262.6" y="1.4">1</text>
<text x=".5" y="26.1">D</text>
<text x="292" y="26.1">D</text>
<text x=".5" y="71.9">C</text>
<text x="292" y="71.9">C</text>
<text x=".5" y="117.8">B</text>
<text x="292" y="117.8">B</text>
<text x=".5" y="163.6">A</text>
<text x="292" y="163.6">A</text>
<text x="30.9" y="186.8">5</text>
<text x="88.8" y="186.8">4</text>
<text x="146.7" y="186.8">3</text>
<text x="204.6" y="186.8">2</text>
<text x="262.6" y="186.8">1</text>
</g>
</svg>
